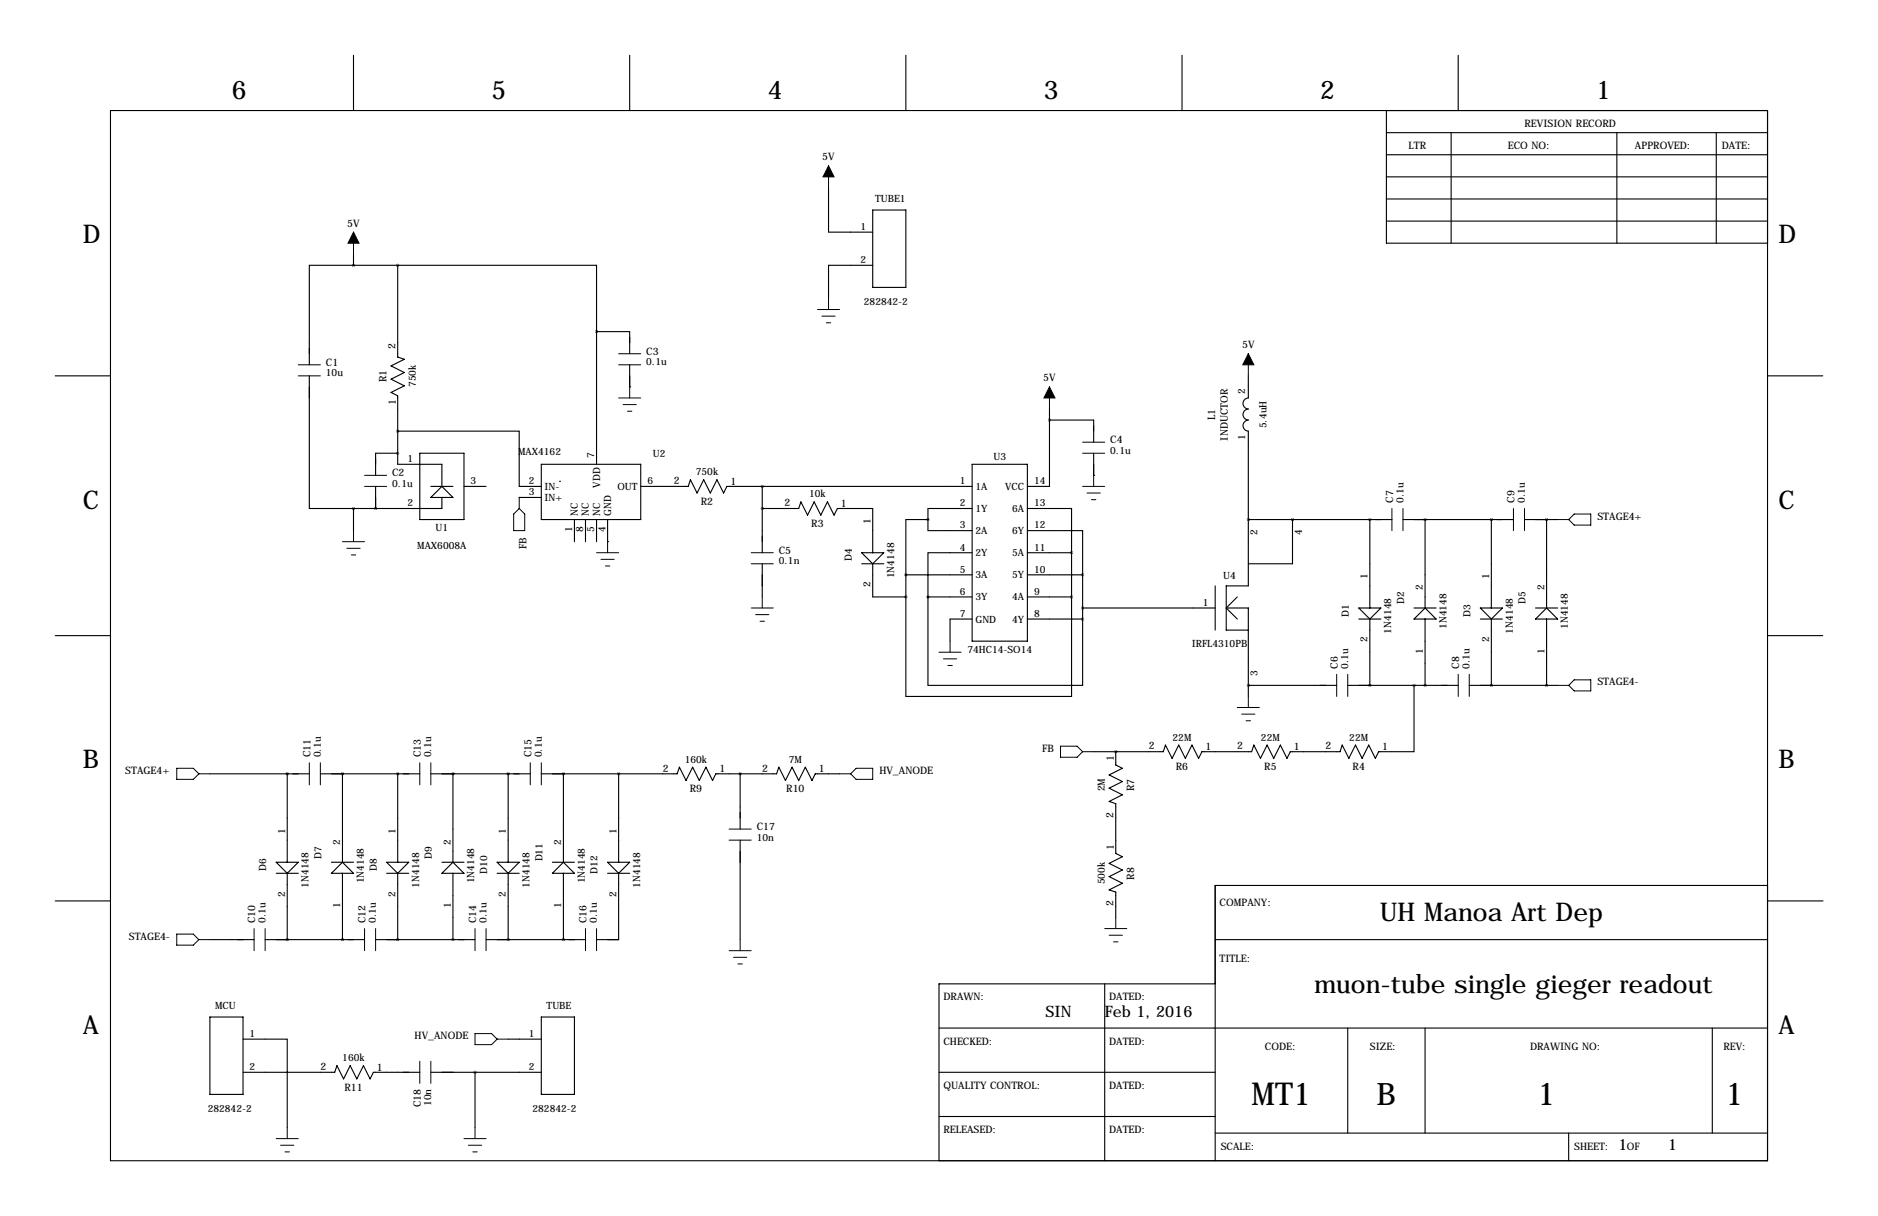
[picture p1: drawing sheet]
<svg xmlns="http://www.w3.org/2000/svg" width="432mm" height="279mm" viewBox="0 0 432 279" stroke-linecap="round" stroke-linejoin="round" font-family="sans-serif">
<g fill="none" stroke="#000" stroke-width=".25">
<path d="M81.3 12.7v12.7M144.8 12.7v12.7M208.3 12.7v12.7M271.8 12.7v12.7M335.3 12.7v12.7M25.4 25.4h381v241.3h-381zM318.8 30.5h87.6M318.8 35.6h87.6M318.8 25.4v30.5h87.6M333.7 30.5v25.4M371.8 30.5v25.4M394.6 30.5v25.4"/>
<path d="M81.3 58.4v2.6M190.5 43.2v10.1h10.2M200.7 48.3h7.6v17.7h-7.6zM318.8 45.7h87.6M318.8 50.8h87.6M318.8 40.6h87.6M81.3 61h-10.2v22.8M81.3 61h10.1M91.4 61h45.8v15.2M91.4 61v21l1.6 .5-3.1 1.6 3.1 1.5-3.1 1.5 3.1 1.5-3.1 1.6 1.5 .7v15.8h10.2v5.1M137.2 76.2h7.6v5.1M137.2 76.2v30.5"/>
<path d="M200.7 61h-10.2v7.6M12.7 86.4h12.7M71.1 86.4v30.4h10.2M91.4 99.1h28v12.7h5.1M144.8 88.9h.1M144.8 83.8v5.1M241.3 94v17.8h-5.1M241.3 96.5h10.2v5.1M287 86.4v5a1.27 1.27 0 0 0-1.2 1.3 1.27 1.27 0 0 0 1.2 1.3 1.27 1.27 0 0 0-1.2 1.3 1.27 1.27 0 0 0 1.2 1.2 1.27 1.27 0 0 0-1.2 1.3 1.27 1.27 0 0 0 1.2 1.3v35.5h-5.1v10.2h5.1M406.4 86.4h12.7M81.3 116.8v5.1M86.4 116.8h.1"/>
<path d="M86.4 111.8v5M91.4 104.1h-5v5.1M96.5 104.1h10.2v15.3h-10.2zM99.1 114.3l2.5-2.5 2.5 2.5zM99.1 111.8h5M101.6 114.3v2.5h-20.3M106.7 111.8h5.1M119.4 114.3h.1M119.4 114.3h5.1M124.5 106.7h22.8v12.7h-22.8zM128.6 110.6h.1M132.1 119.4v5.1"/>
<path d="M134.6 119.4v5.1M137.2 119.4v5.1M139.7 119.4v5.1M147.3 111.8h10.9l.5-1.6 1.6 3.1 1.5-3.1 1.5 3.1 1.5-3.1 1.6 3.1 .7-1.5h56.4M175.3 116.8h8.3l.5-1.5 1.6 3.1 1.5-3.1 1.5 3.1 1.5-3.1 1.6 3.1 .7-1.6h8.2v10.2M175.3 111.8v15.2M213.4 119.4v2.5h10.1M213.4 119.4h-5.1v12.7M223.5 116.8h-10.1v2.6M223.5 106.7h12.7v40.6h-12.7zM236.2 116.8h10.2v10.2M251.5 109.2h.1"/>
<path d="M251.5 104.1v5.1M287 119.4h.1M287 119.4h33M297.2 119.4h.1M297.2 119.4v10.1h-10.2M315 119.4h.1M315 119.4v20.3M322.6 119.4h25.4M327.7 119.4h.1M327.7 119.4v20.3M342.9 119.4h.1M342.9 119.4v20.3"/>
<path d="M350.5 119.4h7.6M355.6 119.4h.1M355.6 119.4v20.3M139.7 124.5h.1M175.3 129.5v7.7M198.1 127h5.1l-2.5 2.5zM198.1 129.5h5.1M200.7 129.5v7.7h7.6M208.3 137.2v22.8h38.1v-22.8M208.3 132.1v5.1M208.3 132.1h15.2M213.4 137.2v20.3h35.5v-15.3"/>
<path d="M213.4 137.2h10.1M223.5 127h-10.1v10.2M236.2 121.9h12.7v10.2M236.2 127h10.2M236.2 132.1h12.7M236.2 137.2h10.2M246.4 127v10.2M248.9 139.7h30.5M248.9 132.1v10.1M279.4 134.6v10.2M281.9 139.7h5.1v20.3M281.9 139.7l2.6 2.5"/>
<path d="M284.5 137.2l-2.6 2.5M312.4 139.7h5.1l-2.5 2.5zM325.1 139.7h5.1M340.4 139.7h5l-2.5 2.5zM353.1 139.7h5M12.7 146h12.7M223.5 142.2h-5.1v5.1M236.2 142.2h12.7M287 157.5h.1M287 157.5h20.3M309.9 157.5h25.4M312.4 142.2h5.1"/>
<path d="M315 157.5h.1M315 142.2v15.3M325.1 157.5v15.2h-8.1l-.8 1.5-1.5-3-1.5 3-1.5-3-1.6 3-1.5-3-.5 1.5h-11.4l-.8 1.5-1.5-3-1.5 3-1.6-3-1.5 3-1.5-3-.5 1.5h-11.4l-.8 1.5-1.5-3-1.6 3-1.5-3-1.5 3-1.5-3-.5 1.5h-16M325.1 142.2l2.6-2.5 2.5 2.5zM327.7 142.2v15.3M337.8 157.5h20.3M340.4 142.2h5M342.9 157.5h.1M342.9 142.2v15.3M353.1 142.2l2.5-2.5 2.5 2.5zM355.6 142.2v15.3M406.4 146h12.7"/>
<path d="M48.3 177.8h22.8M66 177.8h.1M66 177.8v20.3M73.7 177.8h22.8M78.7 177.8h.1M78.7 177.8v20.3M91.4 177.8h.1M91.4 177.8v20.3M99.1 177.8h22.8M104.1 177.8h.1M104.1 177.8v20.3M116.8 177.8h.1"/>
<path d="M116.8 177.8v20.3M124.5 177.8h31.2l.5-1.5 1.5 3 1.6-3 1.5 3 1.5-3 1.5 3 .8-1.5h14l.5-1.5 1.5 3 1.5-3 1.5 3 1.6-3 1.5 3 .8-1.5h5.5M129.5 177.8h.1M129.5 177.8v20.3M142.2 177.8v20.3M170.2 177.8v12.7M256.5 172.7h.1M256.5 172.7v3.1l1.6 .7-3.1 1.6 3.1 1.5-3.1 1.5 3.1 1.5-3.1 1.5 1.5 .6v11.4l1.6 .7-3.1 1.6 3.1 1.5-3.1 1.5 3.1 1.5-3.1 1.6 1.5 .5v5.8M63.5 198.1h5.1l-2.6 2.6zM76.2 198.1h5.1M88.9 198.1h5.1l-2.6 2.6zM101.6 198.1h5.1"/>
<path d="M114.3 198.1h5.1l-2.6 2.6zM127 198.1h5.1M139.7 198.1h5.1l-2.6 2.6zM170.2 193v22.9M12.7 207h12.7M48.3 215.9h10.1M61 215.9h22.8M63.5 200.7h5.1M66 215.9h.1M66 200.7v15.2M76.2 200.7l2.5-2.6 2.6 2.6zM78.7 215.9h.1"/>
<path d="M78.7 200.7v15.2M86.4 215.9h22.8M88.9 200.7h5.1M91.4 215.9h.1M91.4 200.7v15.2M101.6 200.7l2.5-2.6 2.6 2.6zM104.1 215.9h.1M104.1 200.7v15.2M111.8 215.9h22.8M114.3 200.7h5.1M116.8 215.9h.1M116.8 200.7v15.2"/>
<path d="M127 200.7l2.5-2.6 2.6 2.6zM129.5 215.9h.1M129.5 200.7v15.2M139.7 200.7h5.1M142.2 200.7v15.2h-5M279.4 215.9h127M406.4 203.5h-127v63.2M406.5 207h12.7M48.3 233.7h7.6v17.8h-7.6zM55.9 238.8h10.1v20.3M116.8 238.8h7.7M124.5 233.7h7.6v17.8h-7.6z"/>
<path d="M215.9 236.2h190.5M254 226.1v40.6M279.4 226.1h-63.5v40.6M309.9 236.2v24.1M327.7 236.2v24.1M393.7 236.2v24.1M55.9 246.4h21.1l.5-1.5 1.5 3 1.5-3 1.5 3 1.6-3 1.5 3 .8-1.5h10.6M99.1 246.4h25.4M109.2 246.4v12.7M215.9 246.4h63.5M215.9 256.5h63.5M279.4 260.3h127"/>
<path d="M360.7 260.3v6.4"/>
</g>
<g fill="none" stroke="#000" stroke-width=".23">
<path d="M190.5 38.1v5.1M81.3 53.3v5.1M188 71.1h5M189 72.6h3M190 74.2h1M190.5 68.6v2.5M68.6 83.8h5.1M68.6 86.4h5.1M142.2 83.8h5.1M142.2 81.3h5.1M142.2 91.4h5.1M143.3 93h3"/>
<path d="M144.3 94.5h1M144.8 88.9v2.5M241.3 88.9v5.1M287 81.3v5.1M83.8 109.2h5.1M83.8 111.8h5.1M118.1 118.1l1.3-1.3 1.2 1.3v3.8h-2.5zM119.4 114.3v2.5M248.9 111.8h5.1M248.9 101.6h5.1M248.9 104.1h5.1M249.9 113.3h3.1"/>
<path d="M251 114.8h1M251.5 109.2v2.6M320 116.8v5.1M322.6 116.8v5.1M348 116.8v5.1M350.5 116.8v5.1M358.1 119.4h2.6M361.9 118.1h3.9v2.6h-3.9l-1.2-1.3zM78.7 124.5h5.1M79.8 126h3M80.8 127.5h1M81.3 121.9v2.6"/>
<path d="M137.2 127h5M138.2 128.5h3M139.2 130h1M139.7 124.5v2.5M172.7 127h5.1M172.7 129.5h5.1M172.7 139.7h5.1M175.3 137.2v2.5M173.7 141.2h3.1M174.8 142.7h1M215.9 149.9h5.1M216.9 151.4h3.1"/>
<path d="M217.9 152.9h1M218.4 147.3v2.6M307.3 154.9v5.1M309.9 154.9v5.1M335.3 154.9v5.1M337.8 154.9v5.1M358.1 157.5h2.6M361.9 156.2h3.9v2.6h-3.9l-1.2-1.3zM40.6 176.5h3.8l1.3 1.3-1.3 1.3h-3.8zM45.7 177.8h2.6M71.1 175.3v5M73.7 175.3v5"/>
<path d="M96.5 175.3v5M99.1 175.3v5M121.9 175.3v5M124.5 175.3v5M193 177.8h2.6M196.8 176.5h3.9v2.6h-3.9l-1.2-1.3zM243.8 171.4h3.8l1.3 1.3-1.3 1.3h-3.8zM248.9 172.7h2.6M284.5 162.6h5.1M285.5 164.1h3M286.5 165.6h1M287 160v2.6"/>
<path d="M167.6 190.5h5.1M167.6 193h5.1M40.6 214.6h3.8l1.3 1.3-1.3 1.3h-3.8zM45.7 215.9h2.6M58.4 213.4v5M61 213.4v5M83.8 213.4v5M86.4 213.4v5M109.2 213.4v5M111.8 213.4v5M134.6 213.4v5M137.2 213.4v5"/>
<path d="M167.6 218.4h5.1M168.7 220h3M170.2 215.9v2.5M254 213.4h5.1M255 214.9h3.1M256 216.4h1M256.5 210.8v2.6M109.2 237.5h3.8l1.3 1.3-1.3 1.2h-3.8zM114.3 238.8h2.5M169.7 221.5h1M66 259.1v2.5M96.5 243.8v5.1"/>
<path d="M99.1 243.8v5.1M109.2 259.1v2.5M63.5 261.6h5.1M64.5 263.1h3.1M65.5 264.7h1M106.7 261.6h5.1M107.7 263.1h3M108.7 264.7h1"/>
</g>
<path d="M190.5 38.1l1.3 2.5h-2.6zM81.3 53.3l1.2 2.6h-2.5zM241.3 88.9l1.3 2.5h-2.6zM287 81.3l1.3 2.5h-2.5z" fill="#000" stroke="#000" stroke-width=".23"/>
<path d="M86.3 116.8a.05 .05 0 0 0 .1 0 .05 .05 0 0 0-.1 0zM91.4 104.1a.05 .05 0 0 0 .1 0 .05 .05 0 0 0-.1 0zM91.4 61a.05 .05 0 0 0 .1 0 .05 .05 0 0 0-.1 0zM137.1 76.2a.05 .05 0 0 0 .1 0 .05 .05 0 0 0-.1 0zM213.3 137.2a.05 .05 0 0 0 .1 0 .05 .05 0 0 0-.1 0zM213.3 119.4a.05 .05 0 0 0 .1 0 .05 .05 0 0 0-.1 0zM175.2 111.8a.05 .05 0 0 0 .1 0 .05 .05 0 0 0-.1 0zM175.2 116.8a.05 .05 0 0 0 .1 0 .05 .05 0 0 0-.1 0zM314.9 119.4a.05 .05 0 0 0 .1 0 .05 .05 0 0 0-.1 0zM314.9 157.5a.05 .05 0 0 0 .1 0 .05 .05 0 0 0-.1 0zM327.6 119.4a.05 .05 0 0 0 .1 0 .05 .05 0 0 0-.1 0zM327.6 157.5a.05 .05 0 0 0 .1 0 .05 .05 0 0 0-.1 0zM256.5 172.7a.05 .05 0 0 0 .1 0 .05 .05 0 0 0-.1 0zM66 215.9a.05 .05 0 0 0 .1 0 .05 .05 0 0 0-.1 0zM66 177.8a.05 .05 0 0 0 .1 0 .05 .05 0 0 0-.1 0zM91.4 215.9a.05 .05 0 0 0 .1 0 .05 .05 0 0 0-.1 0zM116.8 215.9a.05 .05 0 0 0 .1 0 .05 .05 0 0 0-.1 0zM78.7 215.9a.05 .05 0 0 0 .1 0 .05 .05 0 0 0-.1 0zM91.4 177.8a.05 .05 0 0 0 .1 0 .05 .05 0 0 0-.1 0zM78.7 177.8a.05 .05 0 0 0 .1 0 .05 .05 0 0 0-.1 0zM104.1 215.9a.05 .05 0 0 0 .1 0 .05 .05 0 0 0-.1 0zM116.8 177.8a.05 .05 0 0 0 .1 0 .05 .05 0 0 0-.1 0zM104.1 177.8a.05 .05 0 0 0 .1 0 .05 .05 0 0 0-.1 0zM129.5 215.9a.05 .05 0 0 0 .1 0 .05 .05 0 0 0-.1 0zM129.5 177.8a.05 .05 0 0 0 .1 0 .05 .05 0 0 0-.1 0zM142.2 177.8a.05 .05 0 0 0 .1 0 .05 .05 0 0 0-.1 0zM91.4 99.1a.05 .05 0 0 0 .1 0 .05 .05 0 0 0-.1 0z" fill="#000" stroke="#000" stroke-width=".63"/>
<g font-size="7.3">
<text x="287.8" y="254">MT1</text>
<text x="353.5" y="254">1</text>
<text x="396.7" y="254">1</text>
</g>
<text font-size="7.1" x="316.5" y="254">B</text>
<g font-size="5.9">
<text x="53.3" y="22.9">6</text>
<text x="113" y="22.9">5</text>
<text x="176.5" y="22.9">4</text>
<text x="240" y="22.9">3</text>
<text x="303.5" y="22.9">2</text>
<text x="367" y="22.9">1</text>
<text x="19" y="55.9">D</text>
<text x="408.9" y="55.9">D</text>
<text x="19" y="116.8">C</text>
<text x="408.9" y="116.8">C</text>
<text x="19" y="176.5">B</text>
<text x="408.9" y="176.5">B</text>
<text x="317.3" y="211.6">UH Manoa Art Dep</text>
<text x="302.1" y="228.1">muon-tube single gieger readout</text>
<text x="19" y="237.5">A</text>
<text x="408.9" y="237.5">A</text>
</g>
<g font-size="3.6">
<text x="240.4" y="233.7">SIN</text>
<text x="254" y="233.7">Feb 1, 2016</text>
<text x="372.1" y="264.1">1</text>
<text x="383.5" y="264.1">1</text>
</g>
<g font-size="2.4">
<text x="350.5" y="29.2">REVISION RECORD</text>
<text x="323.8" y="34.3">LTR</text>
<text x="346.7" y="34.3">ECO NO:</text>
<text x="375.9" y="34.3">APPROVED:</text>
<text x="395.9" y="34.3">DATE:</text>
<text x="189.1" y="36.8">5V</text>
<text x="79.9" y="52.1">5V</text>
<text x="90.9" y="80.1" transform="rotate(-90 90.9 80.1)">2</text>
<text x="148.6" y="81.5">C3</text>
<text x="285.6" y="80">5V</text>
<text x="74.9" y="84.1">C1</text>
<text x="88.9" y="87.8" transform="rotate(-90 88.9 87.8)">R1</text>
<text x="239.9" y="87.6">5V</text>
<text x="91" y="93.1" transform="rotate(-90 91 93.1)">1</text>
<text x="255.3" y="101.9">C4</text>
<text x="279.4" y="96.5" transform="rotate(-90 279.4 96.5)">L1</text>
<text x="282.3" y="101.2" transform="rotate(-90 282.3 101.2)">INDUCTOR</text>
<text x="90.2" y="109.5">C2</text>
<text x="154.9" y="111.3">2</text>
<text x="168" y="111.4">1</text>
<text x="161.1" y="116">R2</text>
<text x="180.3" y="116.3">2</text>
<text x="193.4" y="116.4">1</text>
<text x="320.3" y="115.6" transform="rotate(-90 320.3 115.6)">C7</text>
<text x="348.2" y="115.6" transform="rotate(-90 348.2 115.6)">C9</text>
<text x="367.3" y="119.4">STAGE4+</text>
<text x="186.5" y="121">R3</text>
<text x="121" y="126.2" transform="rotate(-90 121 126.2)">FB</text>
<text x="179.1" y="127.3">C5</text>
<text x="307.6" y="153.7" transform="rotate(-90 307.6 153.7)">C6</text>
<text x="335.5" y="153.7" transform="rotate(-90 335.5 153.7)">C8</text>
<text x="367.3" y="157.5">STAGE4-</text>
<text x="71.4" y="174" transform="rotate(-90 71.4 174)">C11</text>
<text x="96.8" y="174" transform="rotate(-90 96.8 174)">C13</text>
<text x="122.2" y="174" transform="rotate(-90 122.2 174)">C15</text>
<text x="239.6" y="172.7">FB</text>
<text x="264.2" y="172.2">2</text>
<text x="277.2" y="172.3">1</text>
<text x="284.5" y="172.2">2</text>
<text x="297.5" y="172.3">1</text>
<text x="304.8" y="172.2">2</text>
<text x="317.8" y="172.3">1</text>
<text x="28.8" y="177.8">STAGE4+</text>
<text x="152.4" y="177.3">2</text>
<text x="165.4" y="177.4">1</text>
<text x="175.3" y="177.3">2</text>
<text x="188.3" y="177.4">1</text>
<text x="202.2" y="177.8">HV_ANODE</text>
<text x="256.1" y="174.9" transform="rotate(-90 256.1 174.9)">1</text>
<text x="270.4" y="176.9">R6</text>
<text x="290.7" y="176.9">R5</text>
<text x="311" y="176.9">R4</text>
<text x="158.6" y="182">R9</text>
<text x="180.8" y="182">R10</text>
<text x="260.7" y="181.8" transform="rotate(-90 260.7 181.8)">R7</text>
<text x="174" y="190.8">C17</text>
<text x="256" y="188" transform="rotate(-90 256 188)">2</text>
<text x="256.1" y="195.3" transform="rotate(-90 256.1 195.3)">1</text>
<text x="260.7" y="202.1" transform="rotate(-90 260.7 202.1)">R8</text>
<text x="256" y="208.3" transform="rotate(-90 256 208.3)">2</text>
<text x="280.4" y="208.3">COMPANY:</text>
<text x="29.6" y="215.9">STAGE4-</text>
<text x="58.7" y="212.1" transform="rotate(-90 58.7 212.1)">C10</text>
<text x="84.1" y="212.1" transform="rotate(-90 84.1 212.1)">C12</text>
<text x="109.5" y="212.1" transform="rotate(-90 109.5 212.1)">C14</text>
<text x="134.9" y="212.1" transform="rotate(-90 134.9 212.1)">C16</text>
<text x="280.4" y="221">TITLE:</text>
<text x="216.9" y="229.9">DRAWN:</text>
<text x="255" y="229.9">DATED:</text>
<text x="95.3" y="238.8">HV_ANODE</text>
<text x="73.7" y="245.9">2</text>
<text x="86.7" y="246">1</text>
<text x="216.9" y="240">CHECKED:</text>
<text x="255" y="240">DATED:</text>
<text x="290.8" y="241.3">CODE:</text>
<text x="315" y="241.3">SIZE:</text>
<text x="351.8" y="241.3">DRAWING NO:</text>
<text x="396.2" y="241.3">REV:</text>
<text x="79.2" y="250.6">R11</text>
<text x="216.9" y="250.2">QUALITY CONTROL:</text>
<text x="255" y="250.2">DATED:</text>
<text x="96.8" y="254.4" transform="rotate(-90 96.8 254.4)">C18</text>
<text x="216.9" y="260.3">RELEASED:</text>
<text x="255" y="260.3">DATED:</text>
<text x="280.7" y="264.2">SCALE:</text>
<text x="361.9" y="264.2">SHEET:</text>
<text x="374" y="264.2">OF</text>
</g>
<g font-size="2.3">
<text x="201.2" y="46.5">TUBE1</text>
<text x="197.8" y="52.8">1</text>
<text x="197.8" y="60.5">2</text>
<text x="198.6" y="70.2">282842-2</text>
<text x="148.6" y="83.9">0.1u</text>
<text x="74.9" y="86.4">10u</text>
<text x="95.6" y="88.9" transform="rotate(-90 95.6 88.9)">750k</text>
<text x="286.3" y="90.4" transform="rotate(-90 286.3 90.4)">2</text>
<text x="286.3" y="101.1" transform="rotate(-90 286.3 101.1)">1</text>
<text x="291.2" y="98.4" transform="rotate(-90 291.2 98.4)">5.4uH</text>
<text x="93.7" y="106.2">1</text>
<text x="119.1" y="104.5">MAX4162</text>
<text x="136.7" y="105.2" transform="rotate(-90 136.7 105.2)">7</text>
<text x="150.1" y="104.9">U2</text>
<text x="228.4" y="105.7">U3</text>
<text x="255.3" y="104.2">0.1u</text>
<text x="90.2" y="111.8">0.1u</text>
<text x="108.2" y="111.3">3</text>
<text x="121.6" y="111.3">2</text>
<text x="121.6" y="113.8">3</text>
<text x="125.2" y="112.6">IN-</text>
<text x="138" y="112.1" transform="rotate(-90 138 112.1)">VDD</text>
<text x="141.9" y="112.6">OUT</text>
<text x="148.8" y="111.3">6</text>
<text x="160" y="109.2">750k</text>
<text x="220.7" y="111.3">1</text>
<text x="224.3" y="112.6">1A</text>
<text x="231.1" y="112.6">VCC</text>
<text x="237.7" y="111.3">14</text>
<text x="93.7" y="116.3">2</text>
<text x="125.2" y="115.1">IN+</text>
<text x="132.9" y="118.6" transform="rotate(-90 132.9 118.6)">NC</text>
<text x="135.4" y="118.6" transform="rotate(-90 135.4 118.6)">NC</text>
<text x="138" y="118.6" transform="rotate(-90 138 118.6)">NC</text>
<text x="140.5" y="118.6" transform="rotate(-90 140.5 118.6)">GND</text>
<text x="186" y="114.3">10k</text>
<text x="220.7" y="116.3">2</text>
<text x="224.3" y="117.6">1Y</text>
<text x="232.7" y="117.6">6A</text>
<text x="237.7" y="116.3">13</text>
<text x="322.7" y="115.6" transform="rotate(-90 322.7 115.6)">0.1u</text>
<text x="350.6" y="115.6" transform="rotate(-90 350.6 115.6)">0.1u</text>
<text x="100.2" y="121.9">U1</text>
<text x="131.6" y="122.2" transform="rotate(-90 131.6 122.2)">1</text>
<text x="134.1" y="122.2" transform="rotate(-90 134.1 122.2)">8</text>
<text x="136.7" y="122.2" transform="rotate(-90 136.7 122.2)">5</text>
<text x="139.2" y="122.2" transform="rotate(-90 139.2 122.2)">4</text>
<text x="200.2" y="120.4" transform="rotate(-90 200.2 120.4)">1</text>
<text x="220.7" y="121.4">3</text>
<text x="224.3" y="122.7">2A</text>
<text x="232.7" y="122.7">6Y</text>
<text x="237.7" y="121.4">12</text>
<text x="289.1" y="122.9" transform="rotate(-90 289.1 122.9)">2</text>
<text x="299.3" y="122.9" transform="rotate(-90 299.3 122.9)">4</text>
<text x="95.9" y="126.1">MAX6008A</text>
<text x="179.1" y="129.6">0.1n</text>
<text x="195.8" y="129" transform="rotate(-90 195.8 129)">D4</text>
<text x="220.7" y="126.5">4</text>
<text x="220.7" y="131.6">5</text>
<text x="224.3" y="127.8">2Y</text>
<text x="232.7" y="127.8">5A</text>
<text x="237.7" y="126.5">11</text>
<text x="237.7" y="131.6">10</text>
<text x="200.2" y="134.9" transform="rotate(-90 200.2 134.9)">2</text>
<text x="205.6" y="132.9" transform="rotate(-90 205.6 132.9)">1N4148</text>
<text x="220.7" y="136.7">6</text>
<text x="224.3" y="132.9">3A</text>
<text x="224.3" y="138">3Y</text>
<text x="232.7" y="132.9">5Y</text>
<text x="232.7" y="138">4A</text>
<text x="237.7" y="136.7">9</text>
<text x="281.3" y="133.1">U4</text>
<text x="314.5" y="133.1" transform="rotate(-90 314.5 133.1)">1</text>
<text x="327.2" y="135.6" transform="rotate(-90 327.2 135.6)">2</text>
<text x="342.4" y="133.1" transform="rotate(-90 342.4 133.1)">1</text>
<text x="355.1" y="135.6" transform="rotate(-90 355.1 135.6)">2</text>
<text x="220.7" y="141.7">7</text>
<text x="224.3" y="143">GND</text>
<text x="232.7" y="143">4Y</text>
<text x="237.7" y="141.7">8</text>
<text x="276.6" y="139.2">1</text>
<text x="310.1" y="141.7" transform="rotate(-90 310.1 141.7)">D1</text>
<text x="322.8" y="138.9" transform="rotate(-90 322.8 138.9)">D2</text>
<text x="338.1" y="141.7" transform="rotate(-90 338.1 141.7)">D3</text>
<text x="350.8" y="138.9" transform="rotate(-90 350.8 138.9)">D5</text>
<text x="222.4" y="149.9">74HC14-SO14</text>
<text x="274" y="148.7">IRFL4310PB</text>
<text x="314.5" y="147.6" transform="rotate(-90 314.5 147.6)">2</text>
<text x="319.9" y="145.6" transform="rotate(-90 319.9 145.6)">1N4148</text>
<text x="332.6" y="144.5" transform="rotate(-90 332.6 144.5)">1N4148</text>
<text x="342.4" y="147.6" transform="rotate(-90 342.4 147.6)">2</text>
<text x="347.8" y="145.6" transform="rotate(-90 347.8 145.6)">1N4148</text>
<text x="360.5" y="144.5" transform="rotate(-90 360.5 144.5)">1N4148</text>
<text x="289.1" y="155.2" transform="rotate(-90 289.1 155.2)">3</text>
<text x="310" y="153.7" transform="rotate(-90 310 153.7)">0.1u</text>
<text x="327.2" y="150.2" transform="rotate(-90 327.2 150.2)">1</text>
<text x="337.9" y="153.7" transform="rotate(-90 337.9 153.7)">0.1u</text>
<text x="355.1" y="150.2" transform="rotate(-90 355.1 150.2)">1</text>
<text x="73.7" y="174" transform="rotate(-90 73.7 174)">0.1u</text>
<text x="99.1" y="174" transform="rotate(-90 99.1 174)">0.1u</text>
<text x="124.5" y="174" transform="rotate(-90 124.5 174)">0.1u</text>
<text x="269.6" y="170.2">22M</text>
<text x="289.9" y="170.2">22M</text>
<text x="310.2" y="170.2">22M</text>
<text x="157.5" y="175.3">160k</text>
<text x="181.4" y="175.3">7M</text>
<text x="254" y="181.9" transform="rotate(-90 254 181.9)">2M</text>
<text x="65.5" y="191.5" transform="rotate(-90 65.5 191.5)">1</text>
<text x="90.9" y="191.5" transform="rotate(-90 90.9 191.5)">1</text>
<text x="116.3" y="191.5" transform="rotate(-90 116.3 191.5)">1</text>
<text x="141.7" y="191.5" transform="rotate(-90 141.7 191.5)">1</text>
<text x="73.9" y="197.3" transform="rotate(-90 73.9 197.3)">D7</text>
<text x="78.2" y="194.1" transform="rotate(-90 78.2 194.1)">2</text>
<text x="99.3" y="197.3" transform="rotate(-90 99.3 197.3)">D9</text>
<text x="103.6" y="194.1" transform="rotate(-90 103.6 194.1)">2</text>
<text x="124.7" y="197.9" transform="rotate(-90 124.7 197.9)">D11</text>
<text x="129" y="194.1" transform="rotate(-90 129 194.1)">2</text>
<text x="174" y="193.1">10n</text>
<text x="61.2" y="200.1" transform="rotate(-90 61.2 200.1)">D6</text>
<text x="71" y="204" transform="rotate(-90 71 204)">1N4148</text>
<text x="83.7" y="203" transform="rotate(-90 83.7 203)">1N4148</text>
<text x="86.6" y="200.1" transform="rotate(-90 86.6 200.1)">D8</text>
<text x="96.4" y="204" transform="rotate(-90 96.4 204)">1N4148</text>
<text x="109.1" y="203" transform="rotate(-90 109.1 203)">1N4148</text>
<text x="112" y="200.7" transform="rotate(-90 112 200.7)">D10</text>
<text x="121.8" y="204" transform="rotate(-90 121.8 204)">1N4148</text>
<text x="134.5" y="203" transform="rotate(-90 134.5 203)">1N4148</text>
<text x="137.4" y="200.7" transform="rotate(-90 137.4 200.7)">D12</text>
<text x="147.2" y="204" transform="rotate(-90 147.2 204)">1N4148</text>
<text x="254" y="203.2" transform="rotate(-90 254 203.2)">500k</text>
<text x="65.5" y="206" transform="rotate(-90 65.5 206)">2</text>
<text x="78.2" y="208.6" transform="rotate(-90 78.2 208.6)">1</text>
<text x="90.9" y="206" transform="rotate(-90 90.9 206)">2</text>
<text x="103.6" y="208.6" transform="rotate(-90 103.6 208.6)">1</text>
<text x="116.3" y="206" transform="rotate(-90 116.3 206)">2</text>
<text x="129" y="208.6" transform="rotate(-90 129 208.6)">1</text>
<text x="141.7" y="206" transform="rotate(-90 141.7 206)">2</text>
<text x="61" y="212.1" transform="rotate(-90 61 212.1)">0.1u</text>
<text x="86.4" y="212.1" transform="rotate(-90 86.4 212.1)">0.1u</text>
<text x="111.8" y="212.1" transform="rotate(-90 111.8 212.1)">0.1u</text>
<text x="137.2" y="212.1" transform="rotate(-90 137.2 212.1)">0.1u</text>
<text x="49.4" y="231.9">MCU</text>
<text x="125.7" y="231.9">TUBE</text>
<text x="57.4" y="238.3">1</text>
<text x="121.6" y="238.3">1</text>
<text x="57.4" y="245.9">2</text>
<text x="78.7" y="243.8">160k</text>
<text x="121.6" y="245.9">2</text>
<text x="47.8" y="255.6">282842-2</text>
<text x="99.1" y="254.1" transform="rotate(-90 99.1 254.1)">10n</text>
<text x="122.4" y="255.6">282842-2</text>
</g>
</svg>
